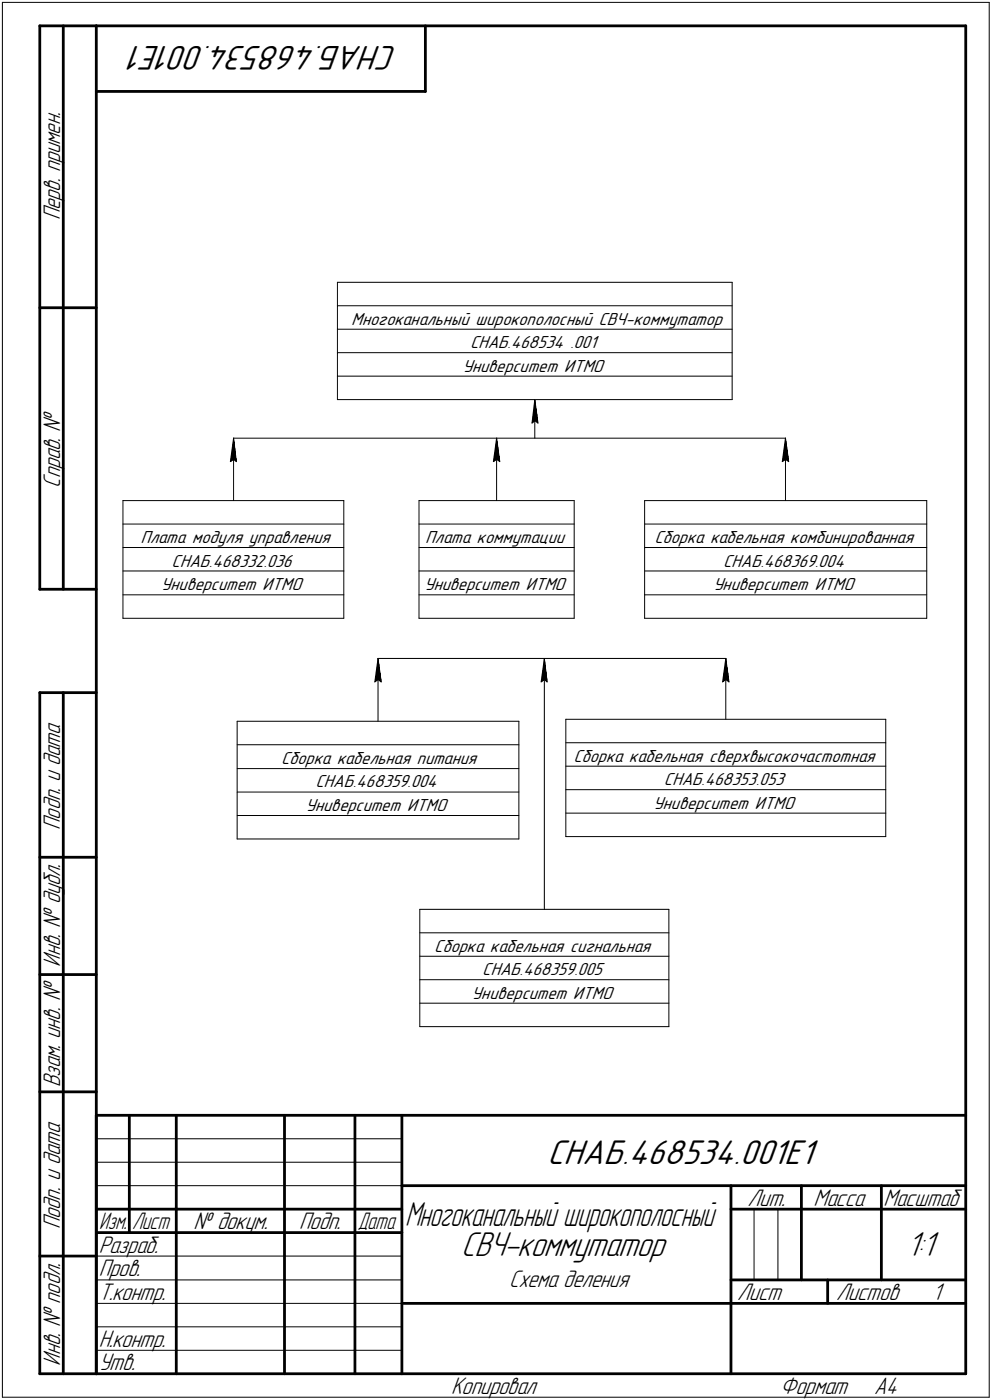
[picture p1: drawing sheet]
<svg xmlns="http://www.w3.org/2000/svg" width="211mm" height="298mm" viewBox="0 0 211 298" stroke-linecap="round" stroke-linejoin="round" font-family="sans-serif">
<g fill="none" stroke="#000" stroke-width=".21">
<path d="M.5 .5v297zM.5 .5h210zM210.5 .5v297zM71.8 60.1h84zM71.8 65.1h84zM71.8 70.1h84zM71.8 75.1h84zM71.8 60.1v25zM155.8 60.1v25zM49 98.3l.7-.5zM49.7 93.3h117.4zM49.7 93.3l.6 5z"/>
<path d="M49.7 97.8l.6 .5zM49.7 93.3l-.7 5zM49.7 93.3v13.3zM71.8 80.1h84zM71.8 85.1h84zM105 98.3l.7-.5zM105.7 93.3l.6 5zM105.7 97.8l.6 .5zM105.7 93.3l-.7 5zM105.7 93.3v13.3zM113.2 90.1l.6-.5zM113.8 85.1l.7 5z"/>
<path d="M113.8 89.6l.7 .5zM113.8 85.1l-.6 5zM113.8 85.1v8.2zM166.5 98.3l.6-.5zM167.1 93.3l.7 5zM167.1 97.8l.7 .5zM167.1 93.3l-.6 5zM167.1 93.3v13.3zM26.2 106.6h47zM26.2 111.6h47zM26.2 116.6h47zM26.2 106.6v25.1z"/>
<path d="M73.2 106.6v25.1zM89.2 106.6h33zM89.2 111.6h33zM89.2 116.6h33zM89.2 106.6v25.1zM122.2 106.6v25.1zM137.2 106.6h60zM137.2 111.6h60zM137.2 116.6h60zM137.2 106.6v25.1zM197.2 106.6v25.1zM26.2 121.6h47z"/>
<path d="M26.2 126.7h47zM26.2 131.7h47zM89.2 121.6h33zM89.2 126.7h33zM89.2 131.7h33zM137.2 121.6h60zM137.2 126.7h60zM137.2 131.7h60zM50.5 153.6h59.9zM50.5 158.6h59.9zM50.5 153.6v25zM79.8 145.2l.6-.5z"/>
<path d="M80.4 140.2h74zM80.4 140.2l.7 5zM80.4 144.7l.7 .5zM80.4 140.2l-.6 5zM80.4 140.2v13.4zM110.4 153.6v25zM115.1 145.2l.7-.5zM115.8 140.2l.6 5zM115.8 144.7l.6 .5zM115.8 140.2l-.7 5zM115.8 140.2v53.4zM120.4 153.2h68.1z"/>
<path d="M120.4 158.2h68.1zM120.4 153.2v24.9zM153.8 145.2l.6-.5zM154.4 140.2l.7 5zM154.4 144.7l.7 .5zM154.4 140.2l-.6 5zM154.4 140.2v13zM188.5 153.2v24.9zM50.5 163.7h59.9zM50.5 168.7h59.9zM50.5 173.7h59.9zM50.5 178.6h59.9z"/>
<path d="M120.4 163.2h68.1zM120.4 168.1h68.1zM120.4 173.1h68.1zM120.4 178.1h68.1zM89.3 193.6h53zM89.3 198.6h53zM89.3 193.6v25zM142.3 193.6v25zM89.3 203.6h53zM89.3 208.6h53zM89.3 213.6h53zM89.3 218.6h53z"/>
<path d="M20.5 247.5h65zM20.5 252.5h65zM20.5 242.5h65zM160.4 257.5v15zM165.5 257.5v15zM20.5 267.5h65zM20.5 272.5h65zM20.5 277.5h65zM.5 297.5h210zM20.5 282.5h65zM20.5 287.5h65z"/>
</g>
<g fill="#fff" stroke="#fff" stroke-width=".21">
<path d="M80.3 140.5h.3zM80.3 140.5h.3zM80.3 140.6h.4zM80.3 140.7h.4zM80.2 140.8h.5zM80.2 140.9h.6zM80.2 141h.6zM80.1 141.1h.8zM80.1 141.1h.8zM80 141.2h.9zM80 141.3h.9zM79.9 141.4h1zM79.9 141.5h1.1zM79.9 141.6h1.1zM79.8 141.6h1.3zM79.8 141.7h1.3zM79.8 141.8h1.4zM79.8 141.9h1.4zM79.7 142h1.5zM79.7 142.1h1.6zM79.7 142.2h1.6zM79.7 142.2h1.6zM79.7 142.3h1.6zM79.7 142.4h1.6zM79.7 142.5h1.6zM79.7 142.6h1.6zM79.6 142.7h1.7zM79.6 142.7h1.8zM79.6 142.8h1.8zM79.6 142.9h1.8zM79.6 143h1.8zM79.6 143.1h1.8zM79.6 143.2h1.8zM79.5 143.3h1.9zM79.5 143.3h1.9zM79.5 143.4h1.9zM79.5 143.5h1.9zM79.5 143.6h1.9zM79.5 143.7h1.9zM79.5 143.8h1.9zM79.4 143.8h2zM79.4 143.9h2zM79.4 144h2zM79.4 144.1h2zM79.4 144.2h2zM79.4 144.3h2.1zM79.4 144.4h2.1zM79.4 144.4h2.1zM79.3 144.5h2.2zM79.3 144.6h2.2zM79.3 144.7h2.2zM79.3 144.8h2.2zM79.3 144.9h2.2zM79.3 144.9h2.2zM79.3 145h2.3zM79.2 145.1h2.4zM79.2 145.2h2.4zM79.2 145.3h2.4zM79.2 145.4h2.4zM79.2 145.5h2.4zM79.2 145.5h2.4zM79.2 145.6h2.4z"/>
<path d="M49.6 93.6h.3zM49.6 93.6h.3zM49.5 93.7h.4zM49.5 93.8h.5zM49.4 93.9h.6zM49.4 94h.6zM49.4 94.1h.6zM49.4 94.1h.6zM49.4 94.2h.7zM49.3 94.3h.8zM49.3 94.4h.8zM49.2 94.5h1zM49.2 94.6h1zM49.2 94.7h1.1zM49.1 94.7h1.2zM49.1 94.8h1.2zM49 94.9h1.4zM49 95h1.4zM48.9 95.1h1.5zM48.9 95.2h1.6zM48.9 95.2h1.6zM48.9 95.3h1.6zM48.9 95.4h1.6zM48.9 95.5h1.6zM48.9 95.6h1.6zM48.9 95.7h1.6zM48.9 95.8h1.6zM48.9 95.8h1.6zM48.9 95.9h1.6zM48.9 96h1.6zM48.9 96.1h1.6zM48.9 96.2h1.6zM48.9 96.3h1.6zM48.8 96.4h1.8zM48.8 96.4h1.8zM48.8 96.5h1.8zM48.8 96.6h1.8zM48.8 96.7h1.8zM48.8 96.8h1.8zM48.8 96.9h1.8zM48.7 96.9h1.9zM48.7 97h2zM48.7 97.1h2zM48.7 97.2h2zM48.7 97.3h2zM48.7 97.4h2zM48.7 97.5h2zM48.7 97.5h2zM48.6 97.6h2.2zM48.6 97.7h2.2zM48.6 97.8h2.2zM48.6 97.9h2.2zM48.6 98h2.2zM48.6 98h2.2zM48.6 98.1h2.2zM48.5 98.2h2.4zM48.5 98.3h2.4zM48.5 98.4h2.4zM48.5 98.5h2.4zM48.5 98.6h2.4zM48.5 98.6h2.4zM48.5 98.7h2.4z"/>
<path d="M105.6 93.6h.2zM105.6 93.6h.2zM105.5 93.7h.4zM105.5 93.8h.4zM105.4 93.9h.5zM105.4 94h.6zM105.4 94.1h.6zM105.3 94.1h.8zM105.3 94.2h.8zM105.2 94.3h1zM105.2 94.4h1zM105.2 94.5h1zM105.2 94.6h1.1zM105.2 94.7h1.1zM105.1 94.7h1.2zM105.1 94.8h1.2zM105 94.9h1.4zM105 95h1.4zM104.9 95.1h1.5zM104.9 95.2h1.6zM104.9 95.2h1.6zM104.9 95.3h1.6zM104.9 95.4h1.6zM104.9 95.5h1.6zM104.9 95.6h1.6zM104.9 95.7h1.6zM104.9 95.8h1.7zM104.8 95.8h1.8zM104.8 95.9h1.8zM104.8 96h1.8zM104.8 96.1h1.8zM104.8 96.2h1.8zM104.8 96.3h1.8zM104.8 96.4h1.9zM104.8 96.4h1.9zM104.8 96.5h1.9zM104.7 96.6h2zM104.7 96.7h2zM104.7 96.8h2zM104.7 96.9h2zM104.7 96.9h2zM104.7 97h2.1zM104.7 97.1h2.1zM104.7 97.2h2.1zM104.7 97.3h2.1zM104.6 97.4h2.2zM104.6 97.5h2.2zM104.6 97.5h2.2zM104.6 97.6h2.2zM104.6 97.7h2.2zM104.6 97.8h2.2zM104.6 97.9h2.2zM104.6 98h2.2zM104.6 98h2.2zM104.6 98.1h2.2zM104.6 98.2h2.3zM104.6 98.3h2.3zM104.6 98.4h2.3zM104.6 98.5h2.3zM104.6 98.6h2.3zM104.6 98.6h2.3zM104.6 98.7h2.3z"/>
<path d="M154.3 140.5h.3zM154.3 140.5h.3zM154.3 140.6h.4zM154.3 140.7h.4zM154.2 140.8h.5zM154.2 140.9h.6zM154.2 141h.6zM154.1 141.1h.8zM154.1 141.1h.8zM154 141.2h.9zM154 141.3h.9zM153.9 141.4h1zM153.9 141.5h1.1zM153.9 141.6h1.1zM153.8 141.6h1.3zM153.8 141.7h1.3zM153.8 141.8h1.4zM153.8 141.9h1.4zM153.7 142h1.5zM153.7 142.1h1.6zM153.7 142.2h1.6zM153.7 142.2h1.6zM153.7 142.3h1.6zM153.7 142.4h1.6zM153.7 142.5h1.6zM153.7 142.6h1.6zM153.6 142.7h1.7zM153.6 142.7h1.8zM153.6 142.8h1.8zM153.6 142.9h1.8zM153.6 143h1.8zM153.6 143.1h1.8zM153.6 143.2h1.8zM153.5 143.3h1.9zM153.5 143.3h1.9zM153.5 143.4h1.9zM153.5 143.5h1.9zM153.5 143.6h1.9zM153.5 143.7h1.9zM153.5 143.8h1.9zM153.4 143.8h2zM153.4 143.9h2zM153.4 144h2zM153.4 144.1h2zM153.4 144.2h2zM153.4 144.3h2.1zM153.4 144.4h2.1zM153.4 144.4h2.1zM153.3 144.5h2.2zM153.3 144.6h2.2zM153.3 144.7h2.2zM153.3 144.8h2.2zM153.3 144.9h2.2zM153.3 144.9h2.2zM153.3 145h2.3zM153.2 145.1h2.4zM153.2 145.2h2.4zM153.2 145.3h2.4zM153.2 145.4h2.4zM153.2 145.5h2.4zM153.2 145.5h2.4zM153.2 145.6h2.4z"/>
<path d="M167 93.6h.3zM167 93.6h.3zM167 93.7h.4zM167 93.8h.4zM166.9 93.9h.5zM166.9 94h.6zM166.9 94.1h.6zM166.8 94.1h.8zM166.8 94.2h.8zM166.7 94.3h.9zM166.7 94.4h.9zM166.6 94.5h1zM166.6 94.6h1.1zM166.6 94.7h1.1zM166.5 94.7h1.3zM166.5 94.8h1.3zM166.5 94.9h1.4zM166.5 95h1.4zM166.4 95.1h1.5zM166.4 95.2h1.6zM166.4 95.2h1.6zM166.4 95.3h1.6zM166.4 95.4h1.6zM166.4 95.5h1.6zM166.4 95.6h1.6zM166.4 95.7h1.6zM166.4 95.8h1.7zM166.3 95.8h1.8zM166.3 95.9h1.8zM166.3 96h1.8zM166.3 96.1h1.8zM166.3 96.2h1.8zM166.3 96.3h1.8zM166.3 96.4h1.8zM166.3 96.4h1.8zM166.3 96.5h1.8zM166.2 96.6h1.9zM166.2 96.7h1.9zM166.2 96.8h1.9zM166.2 96.9h1.9zM166.2 96.9h1.9zM166.2 97h2zM166.2 97.1h2zM166.2 97.2h2zM166.2 97.3h2zM166.1 97.4h2.1zM166.1 97.5h2.1zM166.1 97.5h2.1zM166.1 97.6h2.2zM166.1 97.7h2.2zM166.1 97.8h2.2zM166.1 97.9h2.2zM166.1 98h2.2zM166.1 98h2.2zM166 98.1h2.3zM166 98.2h2.4zM166 98.3h2.4zM166 98.4h2.4zM166 98.5h2.4zM166 98.6h2.4zM166 98.6h2.4zM166 98.7h2.4z"/>
<path d="M115.7 140.5h.3zM115.7 140.5h.3zM115.7 140.6h.3zM115.7 140.7h.4zM115.6 140.8h.5zM115.6 140.9h.6zM115.6 141h.6zM115.5 141.1h.7zM115.5 141.1h.7zM115.4 141.2h.8zM115.4 141.3h.8zM115.3 141.4h1zM115.3 141.5h1zM115.3 141.6h1.1zM115.2 141.6h1.2zM115.2 141.7h1.2zM115.1 141.8h1.4zM115.1 141.9h1.4zM115.1 142h1.4zM115.1 142.1h1.5zM115.1 142.2h1.5zM115.1 142.2h1.5zM115.1 142.3h1.5zM115.1 142.4h1.5zM115.1 142.5h1.5zM115.1 142.6h1.5zM115 142.7h1.7zM115 142.7h1.7zM115 142.8h1.7zM115 142.9h1.7zM115 143h1.7zM115 143.1h1.7zM115 143.2h1.7zM114.9 143.3h1.9zM114.9 143.3h1.9zM114.9 143.4h1.9zM114.9 143.5h1.9zM114.9 143.6h1.9zM114.9 143.7h1.9zM114.9 143.8h1.9zM114.8 143.8h2zM114.8 143.9h2zM114.8 144h2zM114.8 144.1h2zM114.8 144.2h2zM114.8 144.3h2zM114.8 144.4h2zM114.8 144.4h2zM114.7 144.5h2.2zM114.7 144.6h2.2zM114.7 144.7h2.2zM114.7 144.8h2.2zM114.7 144.9h2.2zM114.7 144.9h2.2zM114.7 145h2.2zM114.6 145.1h2.4zM114.6 145.2h2.4zM114.6 145.3h2.4zM114.6 145.4h2.4zM114.6 145.5h2.4zM114.6 145.5h2.4zM114.6 145.6h2.4z"/>
<path d="M113.7 85.3h.3zM113.7 85.4h.3zM113.7 85.5h.3zM113.6 85.6h.4zM113.6 85.7h.4zM113.5 85.8h.6zM113.5 85.9h.6zM113.5 85.9h.7zM113.5 86h.7zM113.5 86.1h.8zM113.5 86.2h.8zM113.4 86.3h.9zM113.4 86.4h1zM113.3 86.4h1.1zM113.3 86.5h1.2zM113.3 86.6h1.2zM113.2 86.7h1.4zM113.2 86.8h1.4zM113.1 86.9h1.5zM113.1 87h1.5zM113.1 87h1.5zM113.1 87.1h1.5zM113.1 87.2h1.5zM113.1 87.3h1.5zM113.1 87.4h1.5zM113.1 87.5h1.5zM113 87.5h1.7zM113 87.6h1.7zM113 87.7h1.7zM113 87.8h1.7zM113 87.9h1.7zM113 88h1.7zM113 88.1h1.7zM112.9 88.1h1.9zM112.9 88.2h1.9zM112.9 88.3h1.9zM112.9 88.4h1.9zM112.9 88.5h1.9zM112.9 88.6h1.9zM112.9 88.6h1.9zM112.9 88.7h1.9zM112.9 88.8h2zM112.9 88.9h2zM112.9 89h2zM112.9 89.1h2zM112.9 89.2h2zM112.9 89.2h2zM112.9 89.3h2zM112.8 89.4h2.2zM112.8 89.5h2.2zM112.8 89.6h2.2zM112.8 89.7h2.2zM112.8 89.7h2.2zM112.8 89.8h2.2zM112.8 89.9h2.2zM112.7 90h2.4zM112.7 90.1h2.4zM112.7 90.2h2.4zM112.7 90.3h2.4zM112.7 90.3h2.4zM112.7 90.4h2.4zM112.7 90.5h2.4z"/>
</g>
<g fill="#000" stroke="#000" stroke-width=".21">
<path d="M49.5 94.6h.2zM49.5 94.7h.2zM49.5 94.7h.2zM49.5 94.8h.2zM49.5 94.9h.2zM49.5 95h.2zM49.5 95.1h.2zM49.5 95.2h.2zM49.4 95.2h.3zM49.4 95.3h.3zM49.4 95.4h.3zM49.4 95.5h.3zM49.4 95.6h.3zM49.4 95.7h.3zM49.4 95.8h.3zM49.4 95.8h.3zM49.4 95.9h.3zM49.4 96h.3zM49.4 96.1h.3zM49.4 96.2h.3zM49.4 96.3h.3zM49.4 96.4h.3zM49.3 96.4h.4zM49.3 96.5h.4zM49.3 96.6h.4zM49.3 96.7h.4zM49.3 96.8h.4zM49.3 96.9h.4zM49.3 96.9h.4zM49.3 97h.4zM49.2 97.1h.5zM49.2 97.2h.5zM49.2 97.3h.5zM49.2 97.4h.5zM49.2 97.5h.5zM49.2 97.5h.5zM49.2 97.6h.5zM49.1 97.7h.6zM49.1 97.8h.6zM49.1 97.9h.5zM49.1 98h.4zM49.1 98h.3zM49.1 98.1h.2z"/>
<path d="M49.7 94.1h.2zM49.7 94.1h.2zM49.7 94.2h.2zM49.7 94.3h.2zM49.7 94.4h.2zM49.7 94.5h.2zM49.7 94.6h.2zM49.7 94.7h.2zM49.7 94.7h.3zM49.7 94.8h.3zM49.7 94.9h.3zM49.7 95h.3zM49.7 95.1h.3zM49.7 95.2h.3zM49.7 95.2h.3zM49.7 95.3h.3zM49.7 95.4h.3zM49.7 95.5h.3zM49.7 95.6h.3zM49.7 95.7h.3zM49.7 95.8h.3zM49.7 95.8h.3zM49.7 95.9h.3zM49.7 96h.3zM49.7 96.1h.3zM49.7 96.2h.4zM49.7 96.3h.4zM49.7 96.4h.4zM49.7 96.4h.4zM49.7 96.5h.4zM49.7 96.6h.4zM49.7 96.7h.4zM49.7 96.8h.4zM49.7 96.9h.4zM49.7 96.9h.5zM49.7 97h.5zM49.7 97.1h.5zM49.7 97.2h.5zM49.7 97.3h.5zM49.7 97.4h.5zM49.7 97.5h.5zM49.7 97.5h.5zM49.7 97.6h.6zM49.7 97.7h.6zM49.7 97.8h.6zM49.9 97.9h.4zM50 98h.3zM50 98h.3zM50.1 98.1h.2z"/>
<path d="M105.5 94.6h.2zM105.5 94.7h.2zM105.5 94.7h.2zM105.5 94.8h.2zM105.5 94.9h.2zM105.5 95h.2zM105.5 95.1h.2zM105.5 95.2h.2zM105.4 95.2h.3zM105.4 95.3h.3zM105.4 95.4h.3zM105.4 95.5h.3zM105.4 95.6h.3zM105.4 95.7h.3zM105.4 95.8h.3zM105.3 95.8h.4zM105.3 95.9h.4zM105.3 96h.4zM105.3 96.1h.4zM105.3 96.2h.4zM105.3 96.3h.4zM105.3 96.4h.4zM105.2 96.4h.5zM105.2 96.5h.5zM105.2 96.6h.5zM105.2 96.7h.5zM105.2 96.8h.5zM105.2 96.9h.5zM105.2 96.9h.5zM105.2 97h.5zM105.2 97.1h.5zM105.2 97.2h.5zM105.2 97.3h.5zM105.2 97.4h.5zM105.2 97.5h.5zM105.2 97.5h.5zM105.2 97.6h.5zM105.1 97.7h.6zM105.1 97.8h.6zM105.1 97.9h.5zM105.1 98h.4zM105.1 98h.2zM105.1 98.1h.1z"/>
<path d="M105.7 94h.1zM105.7 94.1h.1zM105.7 94.1h.1zM105.7 94.2h.1zM105.7 94.3h.1zM105.7 94.4h.1zM105.7 94.5h.1zM105.7 94.6h.2zM105.7 94.7h.2zM105.7 94.7h.2zM105.7 94.8h.2zM105.7 94.9h.2zM105.7 95h.2zM105.7 95.1h.2zM105.7 95.2h.2zM105.7 95.2h.3zM105.7 95.3h.3zM105.7 95.4h.3zM105.7 95.5h.3zM105.7 95.6h.3zM105.7 95.7h.3zM105.7 95.8h.3zM105.7 95.8h.4zM105.7 95.9h.4zM105.7 96h.4zM105.7 96.1h.4zM105.7 96.2h.4zM105.7 96.3h.4zM105.7 96.4h.4zM105.7 96.4h.5zM105.7 96.5h.5zM105.7 96.6h.5zM105.7 96.7h.5zM105.7 96.8h.5zM105.7 96.9h.5zM105.7 96.9h.5zM105.7 97h.5zM105.7 97.1h.6zM105.7 97.2h.6zM105.7 97.3h.6zM105.7 97.4h.6zM105.7 97.5h.6zM105.7 97.5h.6zM105.7 97.6h.6zM105.7 97.7h.6zM105.7 97.8h.6zM105.8 97.9h.5zM105.9 98h.4zM106 98h.3zM106.2 98.1h.1z"/>
<path d="M113.6 86.5h.2zM113.6 86.6h.2zM113.6 86.7h.2zM113.6 86.8h.2zM113.6 86.9h.2zM113.6 87h.2zM113.6 87h.2zM113.6 87.1h.2zM113.6 87.2h.2zM113.5 87.3h.3zM113.5 87.4h.3zM113.5 87.5h.3zM113.5 87.5h.3zM113.5 87.6h.3zM113.5 87.7h.3zM113.5 87.8h.3zM113.5 87.9h.3zM113.5 88h.3zM113.5 88.1h.3zM113.5 88.1h.3zM113.5 88.2h.3zM113.5 88.3h.3zM113.5 88.4h.3zM113.5 88.5h.3zM113.5 88.6h.3zM113.5 88.6h.3zM113.4 88.7h.4zM113.4 88.8h.4zM113.4 88.9h.4zM113.4 89h.4zM113.4 89.1h.4zM113.4 89.2h.4zM113.4 89.2h.4zM113.4 89.3h.4zM113.3 89.4h.5zM113.3 89.5h.5zM113.3 89.6h.5zM113.3 89.7h.4zM113.3 89.7h.3zM113.3 89.8h.2zM113.3 89.9h.2z"/>
<path d="M113.8 85.8h.2zM113.8 85.9h.2zM113.8 85.9h.2zM113.8 86h.2zM113.8 86.1h.2zM113.8 86.2h.2zM113.8 86.3h.2zM113.8 86.4h.2zM113.8 86.4h.2zM113.8 86.5h.2zM113.8 86.6h.2zM113.8 86.7h.2zM113.8 86.8h.2zM113.8 86.9h.2zM113.8 87h.2zM113.8 87h.3zM113.8 87.1h.3zM113.8 87.2h.3zM113.8 87.3h.3zM113.8 87.4h.3zM113.8 87.5h.3zM113.8 87.5h.3zM113.8 87.6h.4zM113.8 87.7h.4zM113.8 87.8h.4zM113.8 87.9h.4zM113.8 88h.4zM113.8 88.1h.4zM113.8 88.1h.4zM113.8 88.2h.5zM113.8 88.3h.5zM113.8 88.4h.5zM113.8 88.5h.5zM113.8 88.6h.5zM113.8 88.6h.5zM113.8 88.7h.5zM113.8 88.8h.5zM113.8 88.9h.6zM113.8 89h.6zM113.8 89.1h.6zM113.8 89.2h.6zM113.8 89.2h.6zM113.8 89.3h.6zM113.8 89.4h.6zM113.8 89.5h.7zM113.8 89.6h.7zM114 89.7h.5zM114 89.7h.5zM114.1 89.8h.4zM114.3 89.9h.2z"/>
<path d="M167 94.6h.1zM167 94.7h.1zM167 94.7h.1zM167 94.8h.1zM167 94.9h.1zM167 95h.1zM167 95.1h.1zM167 95.2h.1zM166.9 95.2h.2zM166.9 95.3h.2zM166.9 95.4h.2zM166.9 95.5h.2zM166.9 95.6h.2zM166.9 95.7h.2zM166.9 95.8h.2zM166.8 95.8h.3zM166.8 95.9h.3zM166.8 96h.3zM166.8 96.1h.3zM166.8 96.2h.3zM166.8 96.3h.3zM166.8 96.4h.3zM166.7 96.4h.4zM166.7 96.5h.4zM166.7 96.6h.4zM166.7 96.7h.4zM166.7 96.8h.4zM166.7 96.9h.4zM166.7 96.9h.4zM166.7 97h.4zM166.6 97.1h.5zM166.6 97.2h.5zM166.6 97.3h.5zM166.6 97.4h.5zM166.6 97.5h.5zM166.6 97.5h.5zM166.6 97.6h.5zM166.5 97.7h.6zM166.5 97.8h.6zM166.5 97.9h.5zM166.5 98h.5zM166.5 98h.3zM166.5 98.1h.2z"/>
<path d="M167.1 94h.2zM167.1 94.1h.2zM167.1 94.1h.2zM167.1 94.2h.2zM167.1 94.3h.2zM167.1 94.4h.2zM167.1 94.5h.2zM167.1 94.6h.3zM167.1 94.7h.3zM167.1 94.7h.3zM167.1 94.8h.3zM167.1 94.9h.3zM167.1 95h.3zM167.1 95.1h.3zM167.1 95.2h.3zM167.1 95.2h.4zM167.1 95.3h.4zM167.1 95.4h.4zM167.1 95.5h.4zM167.1 95.6h.4zM167.1 95.7h.4zM167.1 95.8h.4zM167.1 95.8h.5zM167.1 95.9h.5zM167.1 96h.5zM167.1 96.1h.5zM167.1 96.2h.5zM167.1 96.3h.5zM167.1 96.4h.5zM167.1 96.4h.5zM167.1 96.5h.5zM167.1 96.6h.5zM167.1 96.7h.5zM167.1 96.8h.5zM167.1 96.9h.5zM167.1 96.9h.5zM167.1 97h.5zM167.1 97.1h.6zM167.1 97.2h.6zM167.1 97.3h.6zM167.1 97.4h.6zM167.1 97.5h.6zM167.1 97.5h.6zM167.1 97.6h.6zM167.1 97.7h.7zM167.1 97.8h.7zM167.3 97.9h.5zM167.4 98h.4zM167.5 98h.3zM167.6 98.1h.2z"/>
<path d="M80.3 141.5h.1zM80.3 141.6h.1zM80.3 141.6h.1zM80.3 141.7h.1zM80.3 141.8h.1zM80.3 141.9h.1zM80.3 142h.1zM80.3 142.1h.1zM80.2 142.2h.2zM80.2 142.2h.2zM80.2 142.3h.2zM80.2 142.4h.2zM80.2 142.5h.2zM80.2 142.6h.2zM80.2 142.7h.2zM80.1 142.7h.3zM80.1 142.8h.3zM80.1 142.9h.3zM80.1 143h.3zM80.1 143.1h.3zM80.1 143.2h.3zM80.1 143.3h.3zM80 143.3h.4zM80 143.4h.4zM80 143.5h.4zM80 143.6h.4zM80 143.7h.4zM80 143.8h.4zM80 143.8h.4zM80 143.9h.4zM79.9 144h.5zM79.9 144.1h.5zM79.9 144.2h.5zM79.9 144.3h.5zM79.9 144.4h.5zM79.9 144.4h.5zM79.9 144.5h.5zM79.8 144.6h.6zM79.8 144.7h.6zM79.8 144.8h.5zM79.8 144.9h.5zM79.8 144.9h.3zM79.8 145h.2z"/>
<path d="M80.4 140.9h.2zM80.4 141h.2zM80.4 141.1h.2zM80.4 141.1h.2zM80.4 141.2h.2zM80.4 141.3h.2zM80.4 141.4h.2zM80.4 141.5h.3zM80.4 141.6h.3zM80.4 141.6h.3zM80.4 141.7h.3zM80.4 141.8h.3zM80.4 141.9h.3zM80.4 142h.3zM80.4 142.1h.3zM80.4 142.2h.4zM80.4 142.2h.4zM80.4 142.3h.4zM80.4 142.4h.4zM80.4 142.5h.4zM80.4 142.6h.4zM80.4 142.7h.4zM80.4 142.7h.5zM80.4 142.8h.5zM80.4 142.9h.5zM80.4 143h.5zM80.4 143.1h.5zM80.4 143.2h.5zM80.4 143.3h.5zM80.4 143.3h.5zM80.4 143.4h.5zM80.4 143.5h.5zM80.4 143.6h.5zM80.4 143.7h.5zM80.4 143.8h.5zM80.4 143.8h.5zM80.4 143.9h.5zM80.4 144h.6zM80.4 144.1h.6zM80.4 144.2h.6zM80.4 144.3h.6zM80.4 144.4h.6zM80.4 144.4h.6zM80.4 144.5h.6zM80.4 144.6h.7zM80.4 144.7h.7zM80.6 144.8h.5zM80.7 144.9h.4zM80.8 144.9h.3zM80.9 145h.2z"/>
<path d="M115.7 141.5h.1zM115.7 141.6h.1zM115.7 141.6h.1zM115.7 141.7h.1zM115.7 141.8h.1zM115.7 141.9h.1zM115.7 142h.1zM115.7 142.1h.1zM115.6 142.2h.2zM115.6 142.2h.2zM115.6 142.3h.2zM115.6 142.4h.2zM115.6 142.5h.2zM115.6 142.6h.2zM115.6 142.7h.2zM115.5 142.7h.3zM115.5 142.8h.3zM115.5 142.9h.3zM115.5 143h.3zM115.5 143.1h.3zM115.5 143.2h.3zM115.5 143.3h.3zM115.4 143.3h.4zM115.4 143.4h.4zM115.4 143.5h.4zM115.4 143.6h.4zM115.4 143.7h.4zM115.4 143.8h.4zM115.4 143.8h.4zM115.4 143.9h.4zM115.3 144h.5zM115.3 144.1h.5zM115.3 144.2h.5zM115.3 144.3h.5zM115.3 144.4h.5zM115.3 144.4h.5zM115.3 144.5h.5zM115.2 144.6h.6zM115.2 144.7h.6zM115.2 144.8h.5zM115.2 144.9h.5zM115.2 144.9h.3zM115.2 145h.2z"/>
<path d="M115.8 141h.2zM115.8 141.1h.2zM115.8 141.1h.2zM115.8 141.2h.2zM115.8 141.3h.2zM115.8 141.4h.2zM115.8 141.5h.2zM115.8 141.6h.2zM115.8 141.6h.3zM115.8 141.7h.3zM115.8 141.8h.3zM115.8 141.9h.3zM115.8 142h.3zM115.8 142.1h.3zM115.8 142.2h.3zM115.8 142.2h.3zM115.8 142.3h.3zM115.8 142.4h.4zM115.8 142.5h.4zM115.8 142.6h.4zM115.8 142.7h.4zM115.8 142.7h.4zM115.8 142.8h.4zM115.8 142.9h.4zM115.8 143h.4zM115.8 143.1h.4zM115.8 143.2h.4zM115.8 143.3h.4zM115.8 143.3h.4zM115.8 143.4h.4zM115.8 143.5h.4zM115.8 143.6h.4zM115.8 143.7h.4zM115.8 143.8h.4zM115.8 143.8h.5zM115.8 143.9h.5zM115.8 144h.5zM115.8 144.1h.5zM115.8 144.2h.5zM115.8 144.3h.5zM115.8 144.4h.5zM115.8 144.4h.5zM115.8 144.5h.6zM115.8 144.6h.6zM115.8 144.7h.6zM116 144.8h.4zM116.1 144.9h.3zM116.2 144.9h.2zM116.2 145h.2z"/>
<path d="M154.3 141.5h.1zM154.3 141.6h.1zM154.3 141.6h.1zM154.3 141.7h.1zM154.3 141.8h.1zM154.3 141.9h.1zM154.3 142h.1zM154.3 142.1h.1zM154.2 142.2h.2zM154.2 142.2h.2zM154.2 142.3h.2zM154.2 142.4h.2zM154.2 142.5h.2zM154.2 142.6h.2zM154.2 142.7h.2zM154.1 142.7h.3zM154.1 142.8h.3zM154.1 142.9h.3zM154.1 143h.3zM154.1 143.1h.3zM154.1 143.2h.3zM154.1 143.3h.3zM154 143.3h.4zM154 143.4h.4zM154 143.5h.4zM154 143.6h.4zM154 143.7h.4zM154 143.8h.4zM154 143.8h.4zM154 143.9h.4zM153.9 144h.5zM153.9 144.1h.5zM153.9 144.2h.5zM153.9 144.3h.5zM153.9 144.4h.5zM153.9 144.4h.5zM153.9 144.5h.5zM153.8 144.6h.6zM153.8 144.7h.6zM153.8 144.8h.5zM153.8 144.9h.5zM153.8 144.9h.3zM153.8 145h.2z"/>
<path d="M154.4 140.9h.2zM154.4 141h.2zM154.4 141.1h.2zM154.4 141.1h.2zM154.4 141.2h.2zM154.4 141.3h.2zM154.4 141.4h.2zM154.4 141.5h.3zM154.4 141.6h.3zM154.4 141.6h.3zM154.4 141.7h.3zM154.4 141.8h.3zM154.4 141.9h.3zM154.4 142h.3zM154.4 142.1h.3zM154.4 142.2h.4zM154.4 142.2h.4zM154.4 142.3h.4zM154.4 142.4h.4zM154.4 142.5h.4zM154.4 142.6h.4zM154.4 142.7h.4zM154.4 142.7h.5zM154.4 142.8h.5zM154.4 142.9h.5zM154.4 143h.5zM154.4 143.1h.5zM154.4 143.2h.5zM154.4 143.3h.5zM154.4 143.3h.5zM154.4 143.4h.5zM154.4 143.5h.5zM154.4 143.6h.5zM154.4 143.7h.5zM154.4 143.8h.5zM154.4 143.8h.5zM154.4 143.9h.5zM154.4 144h.6zM154.4 144.1h.6zM154.4 144.2h.6zM154.4 144.3h.6zM154.4 144.4h.6zM154.4 144.4h.6zM154.4 144.5h.6zM154.4 144.6h.7zM154.4 144.7h.7zM154.6 144.8h.5zM154.7 144.9h.4zM154.8 144.9h.3zM154.9 145h.2z"/>
</g>
<g fill="none" stroke="#000" stroke-width=".59">
<path d="M8.5 5.5v120zM8.5 5.5h12zM13.5 5.5v120zM20.5 5.5v287zM20.5 5.5h185zM20.5 19.5h70zM90.5 5.5v14zM205.5 5.5v287zM8.5 65.5h12zM8.5 125.5h12zM8.5 147.5v145zM8.5 147.5h12z"/>
<path d="M13.5 147.5v145zM8.5 182.5h12zM8.5 207.5h12zM8.5 232.5h12zM20.5 237.5h185zM20.5 237.5v55zM27.5 237.5v25zM37.5 237.5v55zM60.5 237.5v55zM75.5 237.5v55zM85.5 237.5v55zM20.5 257.5h65z"/>
<path d="M85.5 252.5h120zM155.5 252.5v40zM155.5 257.5h15zM170.5 252.5v20zM170.5 257.5h35zM187.5 252.5v20zM8.5 267.5h12zM20.5 262.5h65zM85.5 277.5h70zM155.5 277.5h50zM155.5 272.5h50zM176.1 272.5v5z"/>
<path d="M8.5 292.5h12zM20.5 292.5h185z"/>
</g>
<g font-size="7.8">
<text x="84.6" y="9.7" transform="rotate(-180 84.6 9.7)">СНАБ.468534.001Е1</text>
<text x="116.4" y="247.8">СНАБ.468534.001Е1</text>
<text x="98.2" y="267.5">СВЧ-коммутатор</text>
<text x="192.9" y="267.5">1:1</text>
</g>
<text font-size="7.6" x="86.2" y="261.1">Многоканальный широкополосный</text>
<g font-size="5.4">
<text x="12.8" y="46.9" transform="rotate(-90 12.8 46.9)">Перв. примен.</text>
<text x="12.8" y="103.8" transform="rotate(-90 12.8 103.8)">Справ. №</text>
<text x="12.8" y="176.7" transform="rotate(-90 12.8 176.7)">Подп. и дата</text>
<text x="12.8" y="205.8" transform="rotate(-90 12.8 205.8)">Инв. № дубл.</text>
<text x="12.8" y="231.6" transform="rotate(-90 12.8 231.6)">Взам. инв. №</text>
<text x="159.1" y="256.8">Лит.</text>
<text x="173.1" y="256.8">Масса</text>
<text x="188" y="256.8">Масштаб</text>
<text x="12.8" y="261.7" transform="rotate(-90 12.8 261.7)">Подп. и дата</text>
<text x="41.2" y="261.8">№ докум.</text>
<text x="63.6" y="261.8">Подп.</text>
<text x="21" y="266.8">Разраб.</text>
<text x="21" y="271.8">Пров.</text>
<text x="108.4" y="274">Схема деления</text>
<text x="21" y="276.8">Т.контр.</text>
<text x="156.9" y="276.8">Лист</text>
<text x="177.9" y="276.8">Листов</text>
<text x="198.4" y="276.8">1</text>
<text x="21" y="286.8">Н.контр.</text>
<text x="12.8" y="290.8" transform="rotate(-90 12.8 290.8)">Инв. № подл.</text>
<text x="21" y="291.8">Утв.</text>
<text x="96" y="296.8">Копировал</text>
<text x="166" y="296.8">Формат</text>
<text x="186" y="296.8">A4</text>
</g>
<g font-size="5.3">
<text x="21.1" y="261.8">Изм.</text>
<text x="28.1" y="261.8">Лист</text>
<text x="76.1" y="261.8">Дата</text>
</g>
<g font-size="3.9">
<text x="74.7" y="69.2">Многоканальный широкополосный СВЧ-коммутатор</text>
<text x="100" y="74.2">СНАБ.468534 .001</text>
<text x="98.4" y="79.2">Университет ИТМО</text>
<text x="29.9" y="115.7">Плата модуля управления</text>
<text x="90.5" y="115.7">Плата коммутации</text>
<text x="139.2" y="115.7">Сборка кабельная комбинированная</text>
<text x="34.2" y="125.7">Университет ИТМО</text>
<text x="36.5" y="120.7">СНАБ.468332.036</text>
<text x="90.2" y="125.7">Университет ИТМО</text>
<text x="151.7" y="125.7">Университет ИТМО</text>
<text x="153.9" y="120.7">СНАБ.468369.004</text>
<text x="59.8" y="162.7">Сборка кабельная питания</text>
<text x="67.1" y="167.7">СНАБ.468359.004</text>
<text x="122" y="162.2">Сборка кабельная сверхвысокочастотная</text>
<text x="141.3" y="167.2">СНАБ.468353.053</text>
<text x="65" y="172.7">Университет ИТМО</text>
<text x="139" y="172.2">Университет ИТМО</text>
<text x="92.4" y="202.7">Сборка кабельная сигнальная</text>
<text x="102.6" y="207.7">СНАБ.468359.005</text>
<text x="100.3" y="212.7">Университет ИТМО</text>
</g>
</svg>
